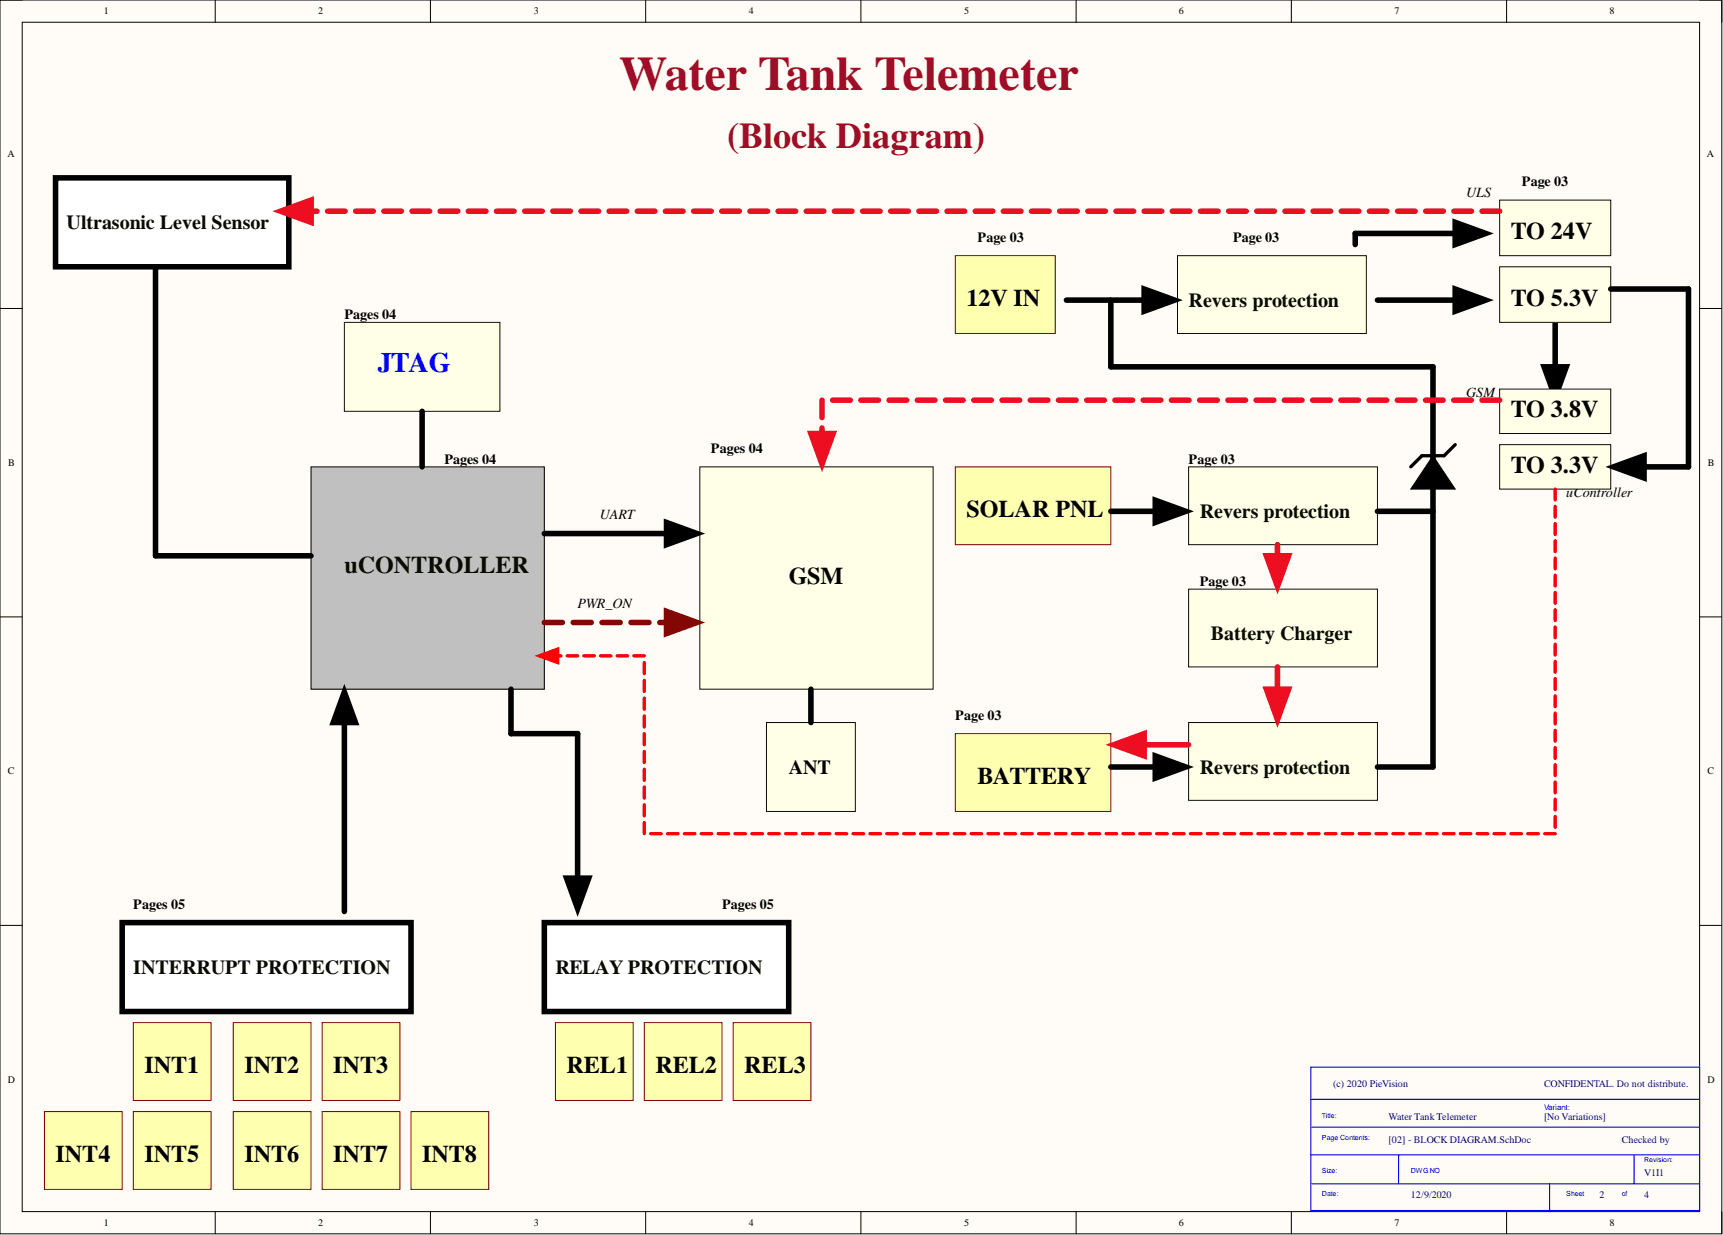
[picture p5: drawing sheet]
<svg xmlns="http://www.w3.org/2000/svg" width="393mm" height="282mm" viewBox="0 0 393 282" stroke-linecap="round" stroke-linejoin="round" font-family="sans-serif">
<path d="M0 0h393.1v281.6h-393.1z" fill-rule="evenodd" fill="#fffcf8"/>
<path d="M0 0h393.1v281.6h-393.1z" fill="none" stroke="#000" stroke-width=".23"/>
<path d="M5.1 5.1h382.9v271.4h-382.9z" fill-rule="evenodd" fill="#fffcf8"/>
<g fill="none" stroke="#000" stroke-width=".23">
<path d="M0 0h5.1M5.1 5.1h382.9v271.4h-382.9zM49.1 0v5.1M98.3 0v5.1M147.4 0v5.1M196.5 0v5.1M245.7 0v5.1M294.8 0v5.1M343.9 0v5.1M388 0h5.1v5.1M0 70.4h5.1M388 70.4h5.1"/>
<path d="M0 140.8h5.1M388 140.8h5.1M0 211.2h5.1M388 211.2h5.1M49.1 276.5v5.1M98.3 276.5v5.1M147.4 276.5v5.1M196.5 276.5v5.1M245.7 276.5v5.1M294.8 276.5v5.1M343.9 276.5v5.1M393.1 276.5v5.1"/>
</g>
<path d="M299.2 243.6h88.8v32.7h-88.8zM299.2 250.9h88.8M299.5 257.3h88.5M299.2 263.6h88.8M299.5 270.2h88.5M319.3 263.6v6.6M353.8 270.2v6.3M373 263.6v6.6" fill="none" stroke="#00f" stroke-width=".25"/>
<path d="M71 106.6h53.3v50.7h-53.3z" fill-rule="evenodd" fill="#c0c0c0"/>
<path d="M71 106.6h53.3v50.7h-53.3z" fill="none" stroke="#000" stroke-width=".23"/>
<path d="M159.8 106.6h53.2v50.7h-53.2z" fill-rule="evenodd" fill="#ffffe8"/>
<path d="M159.8 106.6h53.2v50.7h-53.2z" fill="none" stroke="#080d02" stroke-width=".23"/>
<path d="M27.9 210.6h65.9v20.3h-65.9z" fill-rule="evenodd" fill="#fff"/>
<path d="M27.9 210.6h65.9v20.3h-65.9z" fill="none" stroke="#000" stroke-width="1.3"/>
<path d="M78.6 73.6h35.5v20.3h-35.5z" fill-rule="evenodd" fill="#ffffe8"/>
<path d="M78.6 73.6h35.5v20.3h-35.5z" fill="none" stroke="#080d02" stroke-width=".23"/>
<path d="M96.4 93.9v12.7M152.2 119.2l6.9 2.6-6.9 2.5zM124.3 121.8h32.9M78.6 157.9l2.6 7h-5.1zM78.6 159.8v48.2M116.7 167.4h15.2" fill="none" stroke="#000" stroke-width="1.3"/>
<path d="M152.2 119.2l6.9 2.6-6.9 2.5zM78.6 157.9l2.6 7h-5.1z" fill="#000"/>
<path d="M175 164.9h20.3v20.3h-20.3z" fill-rule="evenodd" fill="#ffffe8"/>
<path d="M175 164.9h20.3v20.3h-20.3z" fill="none" stroke="#080d02" stroke-width=".23"/>
<path d="M124.3 142.1h4.1M130.9 142.1h4.1M137.4 142.1h4.2M144 142.1h4.2M150.6 142.1h4.2" fill="none" stroke="#800000" stroke-width="1.3"/>
<path d="M152.2 139.5l6.9 2.6-6.9 2.5z" fill="#800000"/>
<path d="M152.2 139.5l6.9 2.6-6.9 2.5z" fill="none" stroke="#800000" stroke-width="1.3"/>
<path d="M10.1 253.7h17.8v17.8h-17.8z" fill-rule="evenodd" fill="#ffffb0"/>
<path d="M10.1 253.7h17.8v17.8h-17.8z" fill="none" stroke="#800000" stroke-width=".23"/>
<path d="M30.4 233.4h17.8v17.8h-17.8z" fill-rule="evenodd" fill="#ffffb0"/>
<path d="M30.4 233.4h17.8v17.8h-17.8z" fill="none" stroke="#800000" stroke-width=".23"/>
<path d="M53.3 233.4h17.7v17.8h-17.7z" fill-rule="evenodd" fill="#ffffb0"/>
<path d="M53.3 233.4h17.7v17.8h-17.7z" fill="none" stroke="#800000" stroke-width=".23"/>
<path d="M73.5 233.4h17.8v17.8h-17.8z" fill-rule="evenodd" fill="#ffffb0"/>
<path d="M73.5 233.4h17.8v17.8h-17.8z" fill="none" stroke="#800000" stroke-width=".23"/>
<path d="M93.8 253.7h17.8v17.8h-17.8z" fill-rule="evenodd" fill="#ffffb0"/>
<path d="M93.8 253.7h17.8v17.8h-17.8z" fill="none" stroke="#800000" stroke-width=".23"/>
<path d="M30.4 253.7h17.8v17.8h-17.8z" fill-rule="evenodd" fill="#ffffb0"/>
<path d="M30.4 253.7h17.8v17.8h-17.8z" fill="none" stroke="#800000" stroke-width=".23"/>
<path d="M53.3 253.7h17.7v17.8h-17.7z" fill-rule="evenodd" fill="#ffffb0"/>
<path d="M53.3 253.7h17.7v17.8h-17.7z" fill="none" stroke="#800000" stroke-width=".23"/>
<path d="M73.5 253.7h17.8v17.8h-17.8z" fill-rule="evenodd" fill="#ffffb0"/>
<path d="M73.5 253.7h17.8v17.8h-17.8z" fill="none" stroke="#800000" stroke-width=".23"/>
<path d="M131.9 167.4v38.1M129.3 200.4h5.1l-2.5 7z" fill="none" stroke="#000" stroke-width="1.3"/>
<path d="M129.3 200.4h5.1l-2.5 7z" fill="#000"/>
<path d="M124.3 210.6h55.8v20.3h-55.8z" fill-rule="evenodd" fill="#fff"/>
<path d="M124.3 210.6h55.8v20.3h-55.8z" fill="none" stroke="#000" stroke-width="1.3"/>
<path d="M126.8 233.4h17.8v17.8h-17.8z" fill-rule="evenodd" fill="#ffffb0"/>
<path d="M126.8 233.4h17.8v17.8h-17.8z" fill="none" stroke="#800000" stroke-width=".23"/>
<path d="M147.1 233.4h17.7v17.8h-17.7z" fill-rule="evenodd" fill="#ffffb0"/>
<path d="M147.1 233.4h17.7v17.8h-17.7z" fill="none" stroke="#800000" stroke-width=".23"/>
<path d="M167.4 233.4h17.7v17.8h-17.7z" fill-rule="evenodd" fill="#ffffb0"/>
<path d="M167.4 233.4h17.7v17.8h-17.7z" fill="none" stroke="#800000" stroke-width=".23"/>
<path d="M355 73.6v15.2M352.5 83.7h5.1l-2.6 7zM116.7 157.3v10.1M185.1 157.3v7.6" fill="none" stroke="#000" stroke-width="1.3"/>
<path d="M352.5 83.7h5.1l-2.6 7z" fill="#000"/>
<path d="M268.8 58.4h43.1v17.7h-43.1z" fill-rule="evenodd" fill="#ffffe8"/>
<path d="M268.8 58.4h43.1v17.7h-43.1z" fill="none" stroke="#080d02" stroke-width=".23"/>
<path d="M218.1 58.4h22.8v17.7h-22.8z" fill-rule="evenodd" fill="#ffffb0"/>
<path d="M218.1 58.4h22.8v17.7h-22.8z" fill="none" stroke="#800000" stroke-width=".23"/>
<path d="M243.5 68.5h22.8M261.2 66l7 2.5-7 2.5z" fill="none" stroke="#000" stroke-width="1.3"/>
<path d="M261.2 66l7 2.5-7 2.5z" fill="#000"/>
<path d="M342.4 60.9h25.3v12.7h-25.3z" fill-rule="evenodd" fill="#ffffe8"/>
<path d="M342.4 60.9h25.3v12.7h-25.3z" fill="none" stroke="#080d02" stroke-width=".23"/>
<path d="M342.4 88.8h25.3v10.1h-25.3z" fill-rule="evenodd" fill="#ffffe8"/>
<path d="M342.4 88.8h25.3v10.1h-25.3z" fill="none" stroke="#080d02" stroke-width=".23"/>
<path d="M342.4 101.5h25.3v10.1h-25.3z" fill-rule="evenodd" fill="#ffffe8"/>
<path d="M342.4 101.5h25.3v10.1h-25.3z" fill="none" stroke="#080d02" stroke-width=".23"/>
<path d="M342.4 45.7h25.3v12.7h-25.3z" fill-rule="evenodd" fill="#ffffe8"/>
<path d="M342.4 45.7h25.3v12.7h-25.3z" fill="none" stroke="#080d02" stroke-width=".23"/>
<path d="M332.2 50.7l7 2.6-7 2.5zM337.3 53.3h-27.9v2.5M314.5 68.5h22.8M332.2 66l7 2.5-7 2.5zM367.7 66h17.8v40.6h-15.2M368.3 106.6l7-2.6v5.1z" fill="none" stroke="#000" stroke-width="1.3"/>
<path d="M332.2 50.7l7 2.6-7 2.5zM332.2 66l7 2.5-7 2.5zM368.3 106.6l7-2.6v5.1z" fill="#000"/>
<path d="M218.1 106.6h35.5v17.7h-35.5z" fill-rule="evenodd" fill="#ffffb0"/>
<path d="M218.1 106.6h35.5v17.7h-35.5z" fill="none" stroke="#800000" stroke-width=".23"/>
<path d="M218.1 167.4h35.5v17.8h-35.5z" fill-rule="evenodd" fill="#ffffb0"/>
<path d="M218.1 167.4h35.5v17.8h-35.5z" fill="none" stroke="#800000" stroke-width=".23"/>
<path d="M271.3 106.6h43.2v17.7h-43.2z" fill-rule="evenodd" fill="#ffffe8"/>
<path d="M271.3 106.6h43.2v17.7h-43.2z" fill="none" stroke="#080d02" stroke-width=".23"/>
<path d="M271.3 164.9h43.2v17.8h-43.2z" fill-rule="evenodd" fill="#ffffe8"/>
<path d="M271.3 164.9h43.2v17.8h-43.2z" fill="none" stroke="#080d02" stroke-width=".23"/>
<path d="M253.6 116.7h15.2M263.7 114.2l7 2.5-7 2.5zM253.6 175.1h15.2M263.7 172.5l7 2.6-7 2.5z" fill="none" stroke="#000" stroke-width="1.3"/>
<path d="M263.7 114.2l7 2.5-7 2.5zM263.7 172.5l7 2.6-7 2.5z" fill="#000"/>
<path d="M271.3 134.5h43.2v17.7h-43.2z" fill-rule="evenodd" fill="#ffffe8"/>
<path d="M271.3 134.5h43.2v17.7h-43.2z" fill="none" stroke="#080d02" stroke-width=".23"/>
<path d="M291.6 124.3v7.6" fill="none" stroke="#ee0e22" stroke-width="1.3"/>
<path d="M289.1 126.9h5.1l-2.6 6.9z" fill="#ee0e22"/>
<path d="M289.1 126.9h5.1l-2.6 6.9zM291.6 152.2v10.2" fill="none" stroke="#ee0e22" stroke-width="1.3"/>
<path d="M289.1 157.3h5.1l-2.6 7z" fill="#ee0e22"/>
<path d="M289.1 157.3h5.1l-2.6 7zM256.1 170h15.2" fill="none" stroke="#ee0e22" stroke-width="1.3"/>
<path d="M254.2 170l7-2.6v5.1z" fill="#ee0e22"/>
<path d="M254.2 170l7-2.6v5.1z" fill="none" stroke="#ee0e22" stroke-width="1.3"/>
<path d="M327.1 104l5.1 7.6h-10.1z" fill="#000"/>
<path d="M327.1 104l5.1 7.6h-10.1z" fill="none" stroke="#000" stroke-width=".23"/>
<path d="M332.2 101.5l-2.5 2.5h-5.1l-2.5 2.6" fill="none" stroke="#000" stroke-width=".76"/>
<path d="M253.6 68.5v15.2h73.5v91.4h-12.6M314.5 116.7h12.6" fill="none" stroke="#000" stroke-width="1.3"/>
<path d="M12.7 40.6h53.2v20.3h-53.2z" fill-rule="evenodd" fill="#fff"/>
<path d="M12.7 40.6h53.2v20.3h-53.2zM35.5 60.9v66h35.5" fill="none" stroke="#000" stroke-width="1.3"/>
<g fill="none" stroke="#ee0e22" stroke-width="1.3">
<path d="M68.3 48.2h4.1M74.8 48.2h4M81.2 48.2h4M87.6 48.2h4M94.1 48.2h4M100.5 48.2h4M106.9 48.2h4M113.3 48.2h4.1M119.8 48.2h4M126.2 48.2h4M132.6 48.2h4.1M139.1 48.2h4"/>
<path d="M145.5 48.2h4M151.9 48.2h4M158.3 48.2h4.1M164.8 48.2h4M171.2 48.2h4M177.6 48.2h4M184.1 48.2h4M190.5 48.2h4M196.9 48.2h4M203.3 48.2h4.1M209.8 48.2h4M216.2 48.2h4"/>
<path d="M222.6 48.2h4.1M229.1 48.2h4M235.5 48.2h4M241.9 48.2h4M248.3 48.2h4.1M254.8 48.2h4M261.2 48.2h4M267.6 48.2h4M274.1 48.2h4M280.5 48.2h4M286.9 48.2h4M293.3 48.2h4.1"/>
<path d="M299.8 48.2h4M306.2 48.2h4M312.6 48.2h4M319.1 48.2h4M325.5 48.2h4M331.9 48.2h4M338.3 48.2h4.1"/>
</g>
<path d="M64 48.2l7-2.5v5z" fill="#ee0e22"/>
<g fill="none" stroke="#ee0e22" stroke-width="1.3">
<path d="M64 48.2l7-2.5v5zM187.7 91.3v4M187.7 97.7v3.9M190.1 91.3h4M196.5 91.3h4.1M203 91.3h4M209.4 91.3h4M215.9 91.3h4M222.3 91.3h4M228.8 91.3h4M235.2 91.3h4M241.6 91.3h4.1"/>
<path d="M248.1 91.3h4M254.5 91.3h4.1M261 91.3h4M267.4 91.3h4.1M273.9 91.3h4M280.3 91.3h4M286.8 91.3h4M293.2 91.3h4M299.7 91.3h4M306.1 91.3h4M312.5 91.3h4.1M319 91.3h4"/>
<path d="M325.4 91.3h4.1M331.9 91.3h4M338.3 91.3h4.1"/>
</g>
<path d="M185.1 98.9h5.1l-2.5 7z" fill="#ee0e22"/>
<path d="M185.1 98.9h5.1l-2.5 7z" fill="none" stroke="#ee0e22" stroke-width="1.3"/>
<g fill="none" stroke="#f00" stroke-width=".76">
<path d="M355 111.6v2.5M355 115.6v2.4M355 119.5v2.5M355 123.4v2.5M355 127.4v2.4M355 131.3v2.5M355 135.2v2.5M355 139.2v2.4M125.7 149.7h2.4M129.5 149.7h2.4M133.3 149.7h2.4M137.1 149.7h2.4"/>
<path d="M140.9 149.7h2.4M144.7 149.7h2.4M147.1 151.2v2.5M147.1 155.3v2.5M147.1 159.3v2.6M355 143.1v2.5M355 147v2.5M355 151v2.4M355 154.9v2.5M355 158.8v2.5M147.1 163.4v2.5M147.1 167.4v2.6"/>
<path d="M147.1 171.5v2.5M147.1 175.6v2.5M147.1 179.6v2.6M355 162.7v2.5M355 166.7v2.5M355 170.6v2.5M355 174.5v2.5M355 178.5v2.5M147.1 183.7v2.5M147.1 187.7v2.6M148.5 190.3h2.4M152.4 190.3h2.4"/>
<path d="M156.2 190.3h2.4M160.1 190.3h2.4M163.9 190.3h2.4M167.8 190.3h2.4M171.6 190.3h2.5M175.5 190.3h2.4M179.3 190.3h2.4M183.2 190.3h2.4M187 190.3h2.4M190.9 190.3h2.4M194.7 190.3h2.5M198.6 190.3h2.4"/>
<path d="M202.4 190.3h2.5M206.3 190.3h2.4M210.1 190.3h2.5M214 190.3h2.4M217.9 190.3h2.4M221.7 190.3h2.4M225.6 190.3h2.4M229.4 190.3h2.4M233.3 190.3h2.4M237.1 190.3h2.4M241 190.3h2.4M244.8 190.3h2.4"/>
<path d="M248.7 190.3h2.4M252.5 190.3h2.4M256.4 190.3h2.4M260.2 190.3h2.4M264.1 190.3h2.4M267.9 190.3h2.4M271.8 190.3h2.4M275.6 190.3h2.4M279.5 190.3h2.4M283.3 190.3h2.4M287.2 190.3h2.4M291 190.3h2.4"/>
<path d="M294.9 190.3h2.4M298.7 190.3h2.4M302.6 190.3h2.4M306.4 190.3h2.4M310.3 190.3h2.4M314.1 190.3h2.4M318 190.3h2.4M321.8 190.3h2.4M325.7 190.3h2.4M329.5 190.3h2.4M333.4 190.3h2.4M337.2 190.3h2.4"/>
<path d="M341.1 190.3h2.4M344.9 190.3h2.4M348.8 190.3h2.4M352.6 190.3h2.4M355 182.4v2.5M355 186.3v2.5"/>
</g>
<path d="M123.1 149.7l4.2-1.5v3z" fill="#f00"/>
<path d="M123.1 149.7l4.2-1.5v3z" fill="none" stroke="#f00" stroke-width=".76"/>
<text font-size="11" fill="#9e0e29" x="141.3" y="20.5">Water Tank Telemeter</text>
<text font-size="8.3" fill="#9e0e29" x="166" y="33.7">(Block Diagram)</text>
<text font-size="6.4" fill="#00f" x="86.2" y="84.9">JTAG</text>
<g font-size="5.5">
<text x="344.9" y="54.6">TO 24V</text>
<text x="220.6" y="69.9">12V IN</text>
<text x="344.9" y="69.9">TO 5.3V</text>
<text x="344.9" y="95.2">TO 3.8V</text>
<text x="344.9" y="107.9">TO 3.3V</text>
<text x="220.6" y="118.1">SOLAR PNL</text>
<text x="180.1" y="133.3">GSM</text>
<text x="223.2" y="178.9">BATTERY</text>
<text x="33" y="244.9">INT1</text>
<text x="55.8" y="244.9">INT2</text>
<text x="76.1" y="244.9">INT3</text>
<text x="129.3" y="244.9">REL1</text>
<text x="149.6" y="244.9">REL2</text>
<text x="169.9" y="244.9">REL3</text>
<text x="12.7" y="265.2">INT4</text>
<text x="33" y="265.2">INT5</text>
<text x="55.8" y="265.2">INT6</text>
<text x="76.1" y="265.2">INT7</text>
<text x="96.4" y="265.2">INT8</text>
</g>
<text font-size="5.5" fill="#080d02" x="78.6" y="130.7">uCONTROLLER</text>
<g font-size="4.6" fill="#080d02">
<text x="15.2" y="52.3">Ultrasonic Level Sensor</text>
<text x="271.3" y="70">Revers protection</text>
<text x="273.9" y="118.2">Revers protection</text>
<text x="276.4" y="146.1">Battery Charger</text>
<text x="273.9" y="176.6">Revers protection</text>
<text x="30.4" y="222.2">INTERRUPT PROTECTION</text>
<text x="126.8" y="222.2">RELAY PROTECTION</text>
</g>
<text font-size="4.6" x="180.1" y="176.6">ANT</text>
<g font-size="3.2">
<text x="334.7" y="45">ULS</text>
<text x="347.4" y="42.5">Page 03</text>
<text x="223.2" y="55.1">Page 03</text>
<text x="281.5" y="55.1">Page 03</text>
<text x="78.6" y="72.9">Pages 04</text>
<text x="334.7" y="90.7">GSM</text>
<text x="101.4" y="105.9">Pages 04</text>
<text x="162.3" y="103.3">Pages 04</text>
<text x="271.3" y="105.9">Page 03</text>
<text x="357.6" y="113.5">uController</text>
<text x="136.9" y="118.6">UART</text>
<text x="273.9" y="133.8">Page 03</text>
<text x="131.9" y="138.9">PWR_ON</text>
<text x="218.1" y="164.2">Page 03</text>
<text x="30.4" y="207.4">Pages 05</text>
<text x="164.8" y="207.4">Pages 05</text>
</g>
<g font-size="2.3">
<text x="23.7" y="3.3">1</text>
<text x="72.6" y="3.3">2</text>
<text x="121.9" y="3.3">3</text>
<text x="170.9" y="3.3">4</text>
<text x="220.1" y="3.3">5</text>
<text x="269.2" y="3.3">6</text>
<text x="318.3" y="3.3">7</text>
<text x="367.5" y="3.3">8</text>
<text x="1.7" y="35.9">A</text>
<text x="389.7" y="35.9">A</text>
<text x="1.9" y="106.4">B</text>
<text x="389.9" y="106.4">B</text>
<text x="1.8" y="176.7">C</text>
<text x="389.8" y="176.7">C</text>
<text x="1.8" y="247.2">D</text>
<text x="389.8" y="247.2">D</text>
<text x="23.7" y="279.8">1</text>
<text x="72.6" y="279.8">2</text>
<text x="121.9" y="279.8">3</text>
<text x="170.9" y="279.8">4</text>
<text x="220.1" y="279.8">5</text>
<text x="269.2" y="279.8">6</text>
<text x="318.3" y="279.8">7</text>
<text x="367.5" y="279.8">8</text>
</g>
<g font-size="2.3" fill="#000080">
<text x="304.3" y="248.1">(c) 2020 PieVision</text>
<text x="352.5" y="248.1">CONFIDENTAL. Do not distribute.</text>
<text x="317" y="255.7">Water Tank Telemeter</text>
<text x="352.5" y="255.7">[No Variations]</text>
<text x="317" y="260.8">[02] - BLOCK DIAGRAM.SchDoc</text>
<text x="370.3" y="260.8">Checked by</text>
<text x="375.3" y="268.4">V1I1</text>
<text x="322.1" y="273.5">12/9/2020</text>
<text x="365.2" y="273.5">2</text>
<text x="375.3" y="273.5">4</text>
</g>
<text font-size="1.8" fill="#00f" x="352.5" y="253.3">Variant:</text>
<g font-size="1.6" fill="#00f">
<text x="301.8" y="255.1">Title:</text>
<text x="301.8" y="260.2">Page Contents:</text>
<text x="301.8" y="267.8">Size:</text>
<text x="322.1" y="267.8">DWGNO</text>
<text x="375.3" y="265.3">Revision:</text>
<text x="301.8" y="272.9">Date:</text>
<text x="357.6" y="272.9">Sheet</text>
<text x="370.3" y="272.9">of</text>
</g>
</svg>
